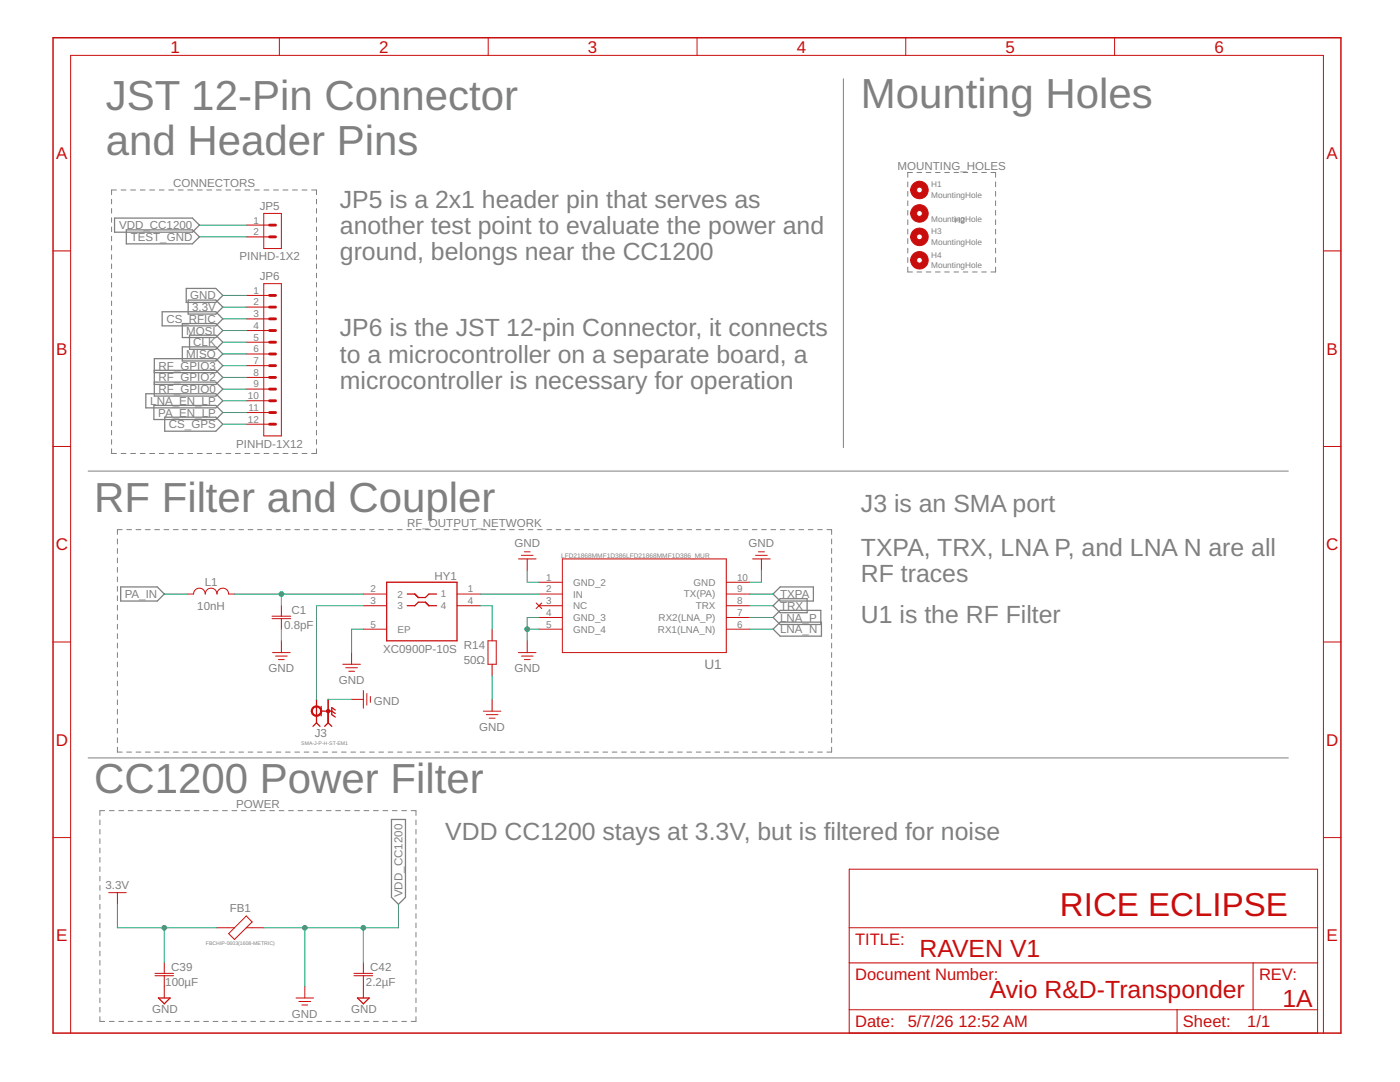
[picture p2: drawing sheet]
<svg xmlns="http://www.w3.org/2000/svg" width="279mm" height="216mm" viewBox="0 0 279 216" stroke-linecap="round" stroke-linejoin="round" font-family="sans-serif">
<g fill="none" stroke="#808080" stroke-width=".2">
<path d="M168.3 15.7v73.6M22.3 39.8v.9M23.2 37.9h-.9v.9M24.2 37.9h.9M26.1 37.9h1M28 37.9h1M29.9 37.9h1M31.8 37.9h.9M33.7 37.9h.9M35.6 37.9h1M37.5 37.9h1M39.4 37.9h1"/>
<path d="M41.3 37.9h.9M43.2 37.9h1M45.1 37.9h1M47 37.9h1M48.9 37.9h1M50.8 37.9h1M52.7 37.9h1M54.6 37.9h1M56.5 37.9h1M58.4 37.9h1M60.3 37.9h1M62.2 37.9h1v.9"/>
<path d="M63.2 39.8v.9M181.2 36.3v1M181.2 38.2v1M182.1 34.4h-.9v1M183 34.4h.9M184.8 34.4h1M186.7 34.4h.9M188.5 34.4h1M190.4 34.4h.9M192.2 34.4h.9M194.1 34.4h.9M195.9 34.4h.9"/>
<path d="M197.8 34.4h.9v1M198.7 36.3v1M198.7 38.2v1M22.3 41.6v.9M22.3 43.5v.9M22.3 45.3v.9M22.3 47.1v1M22.3 49v.9M22.3 50.8v1M22.3 52.7v.9M22.3 54.5v.9M22.3 56.4v.9"/>
<path d="M22.3 58.2v.9M63.2 41.6v.9M63.2 43.5v.9M63.2 45.3v.9M63.2 47.1v1M63.2 49v.9M63.2 50.8v1M63.2 52.7v.9M63.2 54.5v.9M63.2 56.4v.9M63.2 58.2v.9M181.2 40.1v.9"/>
<path d="M181.2 42v.9M181.2 43.9v.9M181.2 45.7v1M181.2 47.6v1M181.2 49.5v1M181.2 51.4v1M181.2 53.3v1h.9M183 54.3h.9M184.8 54.3h1M186.7 54.3h.9M188.5 54.3h1M190.4 54.3h.9"/>
<path d="M192.2 54.3h.9M194.1 54.3h.9M195.9 54.3h.9M198.7 40.1v.9M198.7 42v.9M198.7 43.9v.9M198.7 45.7v1M198.7 47.6v1M198.7 49.5v1M198.7 51.4v1M198.7 53.3v1h-.9M22.3 60v1"/>
<path d="M22.3 61.9v.9M22.3 63.7v1M22.3 65.6v.9M22.3 67.4v.9M22.3 69.3v.9M22.3 71.1v1M22.3 73v.9M22.3 74.8v.9M22.3 76.6v1M22.3 78.5v.9M63.2 60v1M63.2 61.9v.9"/>
<path d="M63.2 63.7v1M63.2 65.6v.9M63.2 67.4v.9M63.2 69.3v.9M63.2 71.1v1M63.2 73v.9M63.2 74.8v.9M63.2 76.6v1M63.2 78.5v.9M17.6 94h239.5M22.3 80.3v1M22.3 82.2v.9"/>
<path d="M22.3 84v1M22.3 85.9v.9M22.3 87.7v.9M22.3 89.6v.9h.9M24.2 90.5h.9M26.1 90.5h1M28 90.5h1M29.9 90.5h1M31.8 90.5h.9M33.7 90.5h.9M35.6 90.5h1M37.5 90.5h1"/>
<path d="M39.4 90.5h1M41.3 90.5h.9M43.2 90.5h1M45.1 90.5h1M47 90.5h1M48.9 90.5h1M50.8 90.5h1M52.7 90.5h1M54.6 90.5h1M56.5 90.5h1M58.4 90.5h1M60.3 90.5h1"/>
<path d="M63.2 80.3v1M63.2 82.2v.9M63.2 84v1M63.2 85.9v.9M63.2 87.7v.9M63.2 89.6v.9h-1M23.4 107.6v.9M23.4 109.5v.9M23.4 111.3v1M23.4 113.2v1M23.4 115.1v1M23.4 117v1"/>
<path d="M23.4 118.9v1M24.4 105.7h-1v.9M25.3 105.7h.9M27.2 105.7h.9M29 105.7h1M30.9 105.7h.9M32.7 105.7h1M34.6 105.7h1M36.5 105.7h.9M38.3 105.7h1M40.2 105.7h.9M42.1 105.7h.9"/>
<path d="M43.9 105.7h1M45.8 105.7h.9M47.7 105.7h.9M49.5 105.7h1M51.4 105.7h.9M53.3 105.7h.9M55.1 105.7h.9M57 105.7h.9M58.8 105.7h1M60.7 105.7h.9M62.6 105.7h.9M64.4 105.7h1"/>
<path d="M66.3 105.7h.9M68.2 105.7h.9M70 105.7h1M71.9 105.7h.9M73.7 105.7h1M75.6 105.7h.9M77.5 105.7h.9M79.3 105.7h1M81.2 105.7h.9M83.1 105.7h.9M84.9 105.7h1M86.8 105.7h.9"/>
<path d="M88.6 105.7h1M90.5 105.7h1M92.4 105.7h.9M94.2 105.7h1M96.1 105.7h.9M98 105.7h.9M99.8 105.7h1M101.7 105.7h.9M103.5 105.7h1M105.4 105.7h1M107.3 105.7h.9M109.1 105.7h1"/>
<path d="M111 105.7h1M112.9 105.7h.9M114.7 105.7h1M116.6 105.7h.9M118.4 105.7h1M120.3 105.7h1M122.2 105.7h.9M124 105.7h1M125.9 105.7h1M127.8 105.7h.9M129.6 105.7h1M131.5 105.7h.9"/>
<path d="M133.3 105.7h1M135.2 105.7h1M137.1 105.7h.9M139 105.7h.9M140.8 105.7h1M142.7 105.7h.9M144.5 105.7h1M146.4 105.7h.9M148.3 105.7h.9M150.1 105.7h1M152 105.7h.9M153.9 105.7h.9"/>
<path d="M155.7 105.7h1M157.6 105.7h.9M159.4 105.7h1M161.3 105.7h.9M163.2 105.7h.9M165 105.7h1v.9M166 107.6v.9M166 109.5v.9M166 111.3v1M166 113.2v1M166 115.1v1M166 117v1"/>
<path d="M166 118.9v1M23.4 120.8v1M23.4 122.7v.9M23.4 124.6v.9M23.4 126.4v1M23.4 128.3v1M23.4 130.2v1M23.4 132.1v1M23.4 134v1M23.4 135.9v1M23.4 137.8v.9M23.4 139.7v.9"/>
<path d="M166 120.8v1M166 122.7v.9M166 124.6v.9M166 126.4v1M166 128.3v1M166 130.2v1M166 132.1v1M166 134v1M166 135.9v1M166 137.8v.9M166 139.7v.9M17.6 151.2h239.5"/>
<path d="M23.4 141.5v1M23.4 143.4v1M23.4 145.3v1M23.4 147.2v1M23.4 149.1v1h1M25.3 150.1h.9M27.2 150.1h.9M29 150.1h1M30.9 150.1h.9M32.7 150.1h1M34.6 150.1h1M36.5 150.1h.9"/>
<path d="M38.3 150.1h1M40.2 150.1h.9M42.1 150.1h.9M43.9 150.1h1M45.8 150.1h.9M47.7 150.1h.9M49.5 150.1h1M51.4 150.1h.9M53.3 150.1h.9M55.1 150.1h.9M57 150.1h.9M58.8 150.1h1"/>
<path d="M60.7 150.1h.9M62.6 150.1h.9M64.4 150.1h1M66.3 150.1h.9M68.2 150.1h.9M70 150.1h1M71.9 150.1h.9M73.7 150.1h1M75.6 150.1h.9M77.5 150.1h.9M79.3 150.1h1M81.2 150.1h.9"/>
<path d="M83.1 150.1h.9M84.9 150.1h1M86.8 150.1h.9M88.6 150.1h1M90.5 150.1h1M92.4 150.1h.9M94.2 150.1h1M96.1 150.1h.9M98 150.1h.9M99.8 150.1h1M101.7 150.1h.9M103.5 150.1h1"/>
<path d="M105.4 150.1h1M107.3 150.1h.9M109.1 150.1h1M111 150.1h1M112.9 150.1h.9M114.7 150.1h1M116.6 150.1h.9M118.4 150.1h1M120.3 150.1h1M122.2 150.1h.9M124 150.1h1M125.9 150.1h1"/>
<path d="M127.8 150.1h.9M129.6 150.1h1M131.5 150.1h.9M133.3 150.1h1M135.2 150.1h1M137.1 150.1h.9M139 150.1h.9M140.8 150.1h1M142.7 150.1h.9M144.5 150.1h1M146.4 150.1h.9M148.3 150.1h.9"/>
<path d="M150.1 150.1h1M152 150.1h.9M153.9 150.1h.9M155.7 150.1h1M157.6 150.1h.9M159.4 150.1h1M161.3 150.1h.9M163.2 150.1h.9M166 141.5v1M166 143.4v1M166 145.3v1M166 147.2v1"/>
<path d="M166 149.1v1h-1M19.9 163.6v1M19.9 165.5v.9M19.9 167.4v.9M19.9 169.2v1M19.9 171.1v.9M19.9 173v.9M19.9 174.8v1M19.9 176.7v1M19.9 178.6v.9M20.9 161.8h-1v.9M21.8 161.8h1"/>
<path d="M23.7 161.8h1M25.6 161.8h.9M27.5 161.8h.9M29.3 161.8h1M31.2 161.8h1M33.1 161.8h1M35 161.8h1M36.9 161.8h.9M38.8 161.8h.9M40.6 161.8h1M42.5 161.8h1M44.4 161.8h1"/>
<path d="M46.3 161.8h.9M48.2 161.8h.9M50.1 161.8h.9M51.9 161.8h1M53.8 161.8h1M55.7 161.8h1M57.6 161.8h.9M59.5 161.8h.9M61.4 161.8h.9M63.2 161.8h1M65.1 161.8h1M67 161.8h1"/>
<path d="M68.9 161.8h.9M70.8 161.8h.9M72.6 161.8h1M74.5 161.8h1M76.4 161.8h1M78.3 161.8h.9M80.2 161.8h.9M82.1 161.8h.9v.9M83 163.6v1M83 165.5v.9M83 167.4v.9M83 169.2v1"/>
<path d="M83 171.1v.9M83 173v.9M83 174.8v1M83 176.7v1M83 178.6v.9M19.9 180.4v1M19.9 182.3v1M19.9 184.2v.9M19.9 186.1v.9M19.9 187.9v1M19.9 189.8v.9M19.9 191.6v1"/>
<path d="M19.9 193.5v1M19.9 195.4v.9M19.9 197.3v.9M19.9 199.1v1M83 180.4v1M83 182.3v1M83 184.2v.9M83 186.1v.9M83 187.9v1M83 189.8v.9M83 191.6v1M83 193.5v1"/>
<path d="M83 195.4v.9M83 197.3v.9M83 199.1v1M19.9 201v1M19.9 202.9v.9h1M21.8 203.8h1M23.7 203.8h1M25.6 203.8h.9M27.5 203.8h.9M29.3 203.8h1M31.2 203.8h1M33.1 203.8h1"/>
<path d="M35 203.8h1M36.9 203.8h.9M38.8 203.8h.9M40.6 203.8h1M42.5 203.8h1M44.4 203.8h1M46.3 203.8h.9M48.2 203.8h.9M50.1 203.8h.9M51.9 203.8h1M53.8 203.8h1M55.7 203.8h1"/>
<path d="M57.6 203.8h.9M59.5 203.8h.9M61.4 203.8h.9M63.2 203.8h1M65.1 203.8h1M67 203.8h1M68.9 203.8h.9M70.8 203.8h.9M72.6 203.8h1M74.5 203.8h1M76.4 203.8h1M78.3 203.8h.9"/>
<path d="M80.2 203.8h.9M83 201v1M83 202.9v.9h-.9"/>
</g>
<g fill="none" stroke="#808080" stroke-width=".25">
<path d="M22.9 43.5h15.5l1.4 1.4-1.4 1.4h-15.5zM25.2 45.9h13.2l1.4 1.4-1.4 1.4h-13.2zM37.2 57.6h5.9l1.4 1.3-1.4 1.4h-5.9zM37.5 59.9h5.6l1.4 1.4-1.4 1.4h-5.6zM29.1 78.6h14l1.4 1.4-1.4 1.4h-14zM30.8 74.4h12.3l1.4-1.4-1.4-1.4h-12.3v7.4h12.3l1.4-1.4-1.4-1.4h-12.3M30.8 73.9h12.3l1.4 1.4-1.4 1.4h-12.3M32.4 62.2h10.7l1.4 1.4-1.4 1.4h-10.7zM36.4 64.6h6.7l1.4 1.4-1.4 1.4h-6.7zM36.4 69.2h6.7l1.4 1.4-1.4 1.4h-6.7zM37.8 66.9h5.3l1.4 1.4-1.4 1.4h-5.3zM30.7 80.9h12.4l1.4 1.4-1.4 1.4h-12.4z"/>
<path d="M32.9 83.2h10.2l1.4 1.4-1.4 1.4h-10.2zM24.1 117.1h7.3l1.4 1.4-1.4 1.4h-7.3zM154.3 118.5l1.4-1.4h6.6v2.8h-6.6zM154.3 120.9l1.4-1.4h5.4v2.8h-5.4zM154.3 123.2l1.4-1.4h8.1v2.8h-8.1zM154.3 125.5l1.4-1.4h8.2v2.8h-8.2zM78.1 163.5h2.8v15.5l-1.4 1.4-1.4-1.4z"/>
</g>
<g fill="none" stroke="#c90d0c" stroke-width=".2">
<path d="M55.8 7.5v3.5M97.4 7.5v3.5M139.1 7.5v3.5M180.8 7.5v3.5M222.4 7.5v3.5M10.6 50.1h3.5M49.1 44.9h4.7M49.1 47.3h4.7M49.1 58.9h4.7M52.6 42.6h3.6v7h-3.6zM52.6 56.6h3.6v30.4h-3.6zM264.1 50.1h3.5"/>
<path d="M49.1 61.3h4.7M49.1 63.6h4.7M49.1 66h4.7M49.1 68.3h4.7M49.1 70.6h4.7M49.1 73h4.7M49.1 75.3h4.7M49.1 77.6h4.7M49.1 80h4.7M10.6 89.1h3.5M49.1 82.3h4.7M49.1 84.6h4.7"/>
<path d="M264.1 89.1h3.5M37.5 118.5h1.1a1.16 1.16 0 0 1 1.2-1.1 1.16 1.16 0 0 1 1.2 1.1 1.17 1.17 0 0 1 1.1-1.1 1.17 1.17 0 0 1 1.2 1.1 1.16 1.16 0 0 1 1.2-1.1 1.16 1.16 0 0 1 1.1 1.1h1.2M72.5 118.5h4.7M91.2 118.5h4.7M103.5 111.5h3.5M104.1 110.8h2.3M104.6 110.1h1.2M105.2 111.5v2.4M107.6 116.2h4.6M107.6 118.5h4.6M112.2 111.5h32.7v18.7h-32.7zM144.9 116.2h4.7"/>
<path d="M144.9 118.5h4.7M150.2 111.5h3.5M150.8 110.8h2.3M151.4 110.1h1.1M152 111.5v2.4M10.6 128.1h3.5M54.3 123.4h3.7M54.3 123h3.7M54.4 130.2h3.5M55 130.9h2.3M55.6 131.6h1.1M56.2 120.9v2.1"/>
<path d="M56.2 123.4v2.1M56.2 127.9v2.3M63.2 139.6v4.6M65.5 139.6v4.6M68.4 132.5h3.5M69 133.2h2.3M69.6 133.9h1.2M70.2 130.2v2.3M70.2 139.6h2.3M72.5 137.8v3.5M72.5 120.9h4.7M72.5 125.5h4.7"/>
<path d="M73.2 138.4v2.3M73.9 139v1.1M91.2 120.9h4.7M97.4 127.9h1.6v4.6h-1.6zM98.2 125.5v2.4M98.2 132.5v2.4M98.2 139.6v2.3M103.5 130.2h3.5M104.1 130.9h2.3M104.6 131.6h1.2M105.2 127.9v2.3M107 120.3l1.1 1.1"/>
<path d="M107.6 120.9h4.6M107.6 123.2h4.6M107.6 125.5h4.6M108.1 120.3l-1.1 1.1M144.9 120.9h4.7M144.9 123.2h4.7M144.9 125.5h4.7M264.1 128.1h3.5M96.5 141.9h3.5M97 142.6h2.4M97.6 143.3h1.2M10.6 167.1h3.5"/>
<path d="M21.7 178.1h3.5M23.4 178.1v2.3M169.5 173.4h93.5v32.7h-93.5zM264.1 167.1h3.5M30.9 194.7h3.7M30.9 194.2h3.7M32.8 192.1v2.1M32.8 194.7v4.4M43.3 185.1h3.5M45.6 186.3l3.5-3.5 1.2 1.2-3.5 3.5zM49.1 185.1h3.5M59.1 199.1h3.5"/>
<path d="M59.6 199.8h2.4M60.8 196.8v2.3M70.6 194.7h3.8M70.6 194.2h3.8M72.5 192.1v2.1M72.5 194.7v4.4M169.5 185.1h93.5M169.5 192.1h93.5M250.1 192.1v9.4M14.1 206.1v-195.1h250v195.1M60.2 200.5h1.2M169.5 201.5h93.5"/>
<path d="M234.9 201.5v4.6"/>
</g>
<g fill="none" stroke="#c90d0c" stroke-width=".25">
<path d="M77.2 116.2h14v11.7h-14zM81.3 118.5h1.5l.7 .7h1.4l.7-.7h1.5M63.2 139.6v4.6M65.5 139.6v4.6M81.3 120.9h1.5l.7-.7h1.4l.7 .7h1.5M63.2 144.2l-.7 .7M63.2 144.2l.7 .7M64.1 140.9v1.9M64.1 141.9h2.1l.7 .5M65.5 144.2l-.7 .7M65.5 144.2l.7 .7M66.9 141.7l-.7-.5v1.4l.7 .5"/>
<path d="M31.6 199.1h2.4l-1.2 1.2zM71.3 199.1h2.4l-1.2 1.2z"/>
</g>
<g fill="none" stroke="#c90d0c" stroke-width=".57">
<path d="M53.8 44.9h1.2M53.8 47.3h1.2M53.8 58.9h1.2M53.8 61.3h1.2M53.8 63.6h1.2M53.8 66h1.2M53.8 68.3h1.2M53.8 70.6h1.2M53.8 73h1.2M53.8 75.3h1.2M53.8 77.6h1.2M53.8 80h1.2"/>
<path d="M53.8 82.3h1.2M53.8 84.6h1.2"/>
</g>
<g fill="#c90d0c" stroke="#c90d0c" stroke-width=".2">
<path d="M182.3 36.7a1.75 1.75 0 0 1 2.7 .4 1.75 1.75 0 0 1-1.1 2.5 1.75 1.75 0 0 1-2.2-1.7h1.2a.58 .58 0 0 1 .8-.5 .58 .58 0 0 1 .2 .9 .58 .58 0 0 1-1-.2v-.2h-1.2l.1-.4z" fill-rule="evenodd"/>
<path d="M182.3 41.3a1.75 1.75 0 0 1 2.7 .4 1.75 1.75 0 0 1-1.1 2.6 1.75 1.75 0 0 1-2.2-1.7h1.2a.58 .58 0 0 1 .8-.5 .58 .58 0 0 1 .2 .9 .58 .58 0 0 1-1-.3v-.1h-1.2l.1-.5z" fill-rule="evenodd"/>
<path d="M182.3 46a1.75 1.75 0 0 1 2.7 .4 1.75 1.75 0 0 1-1.1 2.6 1.75 1.75 0 0 1-2.2-1.7h1.2a.58 .58 0 0 1 .8-.6 .58 .58 0 0 1 .2 1 .58 .58 0 0 1-1-.3v-.1h-1.2l.1-.5z" fill-rule="evenodd"/>
<path d="M182.3 50.7a1.75 1.75 0 0 1 2.7 .4 1.75 1.75 0 0 1-1.1 2.5 1.75 1.75 0 0 1-2.2-1.7h1.2a.58 .58 0 0 1 .8-.5 .58 .58 0 0 1 .2 1 .58 .58 0 0 1-1-.3v-.2h-1.2l.1-.4z" fill-rule="evenodd"/>
<path d="M62.5 141.1a1.05 1.05 0 0 1 1.6 .4 1.05 1.05 0 0 1-.7 1.4 1.05 1.05 0 0 1-1.3-1h.2a.82 .82 0 0 1 1.2-.8 .82 .82 0 0 1 .2 1.4 .82 .82 0 0 1-1.3-.4l-.1-.2h-.2z" fill-rule="evenodd"/>
<path d="M65.2 141.7l.4-.2a.35 .35 0 0 1 .2 .4 .35 .35 0 0 1-.3 .3 .35 .35 0 0 1-.3-.3l.3-.1 .1 .1h-.4z" fill-rule="evenodd"/>
</g>
<path d="M10.6 7.5h257v198.6h-257z" fill="none" stroke="#c90d0c" stroke-width=".3"/>
<g fill="none" stroke="#0dab76" stroke-width=".2">
<path d="M39.8 44.9h9.3M39.8 47.3h9.3M44.5 58.9h4.6M44.5 77.6h4.6M44.5 75.3h4.6M44.5 68.3h4.6M44.5 66h4.6M44.5 63.6h4.6M44.5 80h4.6M44.5 73h4.6M44.5 70.6h4.6M44.5 61.3h4.6"/>
<path d="M44.5 82.3h4.6M44.5 84.6h4.6M32.8 118.5h4.7M46.8 118.5h25.7M56.2 118.5v2.4M95.9 118.5h11.7M105.2 113.9v2.3h2.4M149.6 118.5h4.7M152 113.9v2.3h-2.4M56.2 125.5v2.4M65.5 139.6h4.7M72.5 125.5h-2.3v4.7"/>
<path d="M72.5 120.9h-9.3v18.7M95.9 120.9h2.3v4.6M98.2 134.9v4.7M105.2 125.5h2.4M107.6 123.2h-2.4v4.7M149.6 123.2h4.7M149.6 125.5h4.7M149.6 120.9h4.7M23.4 180.4v4.7h19.9M32.8 185.1v7M60.8 185.1v11.7M72.5 185.1v7"/>
<path d="M79.5 180.4v4.7h-26.9"/>
</g>
<g fill="#0dab76" stroke="#0dab76" stroke-width=".2">
<circle cx="105.2" cy="125.5" r=".47"/>
<circle cx="60.8" cy="185.1" r=".47"/>
<circle cx="72.5" cy="185.1" r=".47"/>
<circle cx="56.2" cy="118.5" r=".47"/>
<circle cx="32.8" cy="185.1" r=".47"/>
</g>
<g font-size="8.4" fill="#808080">
<text x="21.1" y="22">JST 12-Pin Connector</text>
<text x="171.8" y="21.6">Mounting Holes</text>
<text x="21.1" y="30.9">and Header Pins</text>
<text x="18.8" y="102.2">RF Filter and Coupler</text>
<text x="18.8" y="158.2">CC1200 Power Filter</text>
</g>
<text font-size="6.6" fill="#c90d0c" x="211.5" y="182.8">RICE ECLIPSE</text>
<g font-size="5" fill="#808080">
<text x="67.8" y="41.4">JP5 is a 2x1 header pin that serves as</text>
<text x="67.8" y="46.7">another test point to evaluate the power and</text>
<text x="67.8" y="51.9">ground, belongs near the CC1200</text>
<text x="67.8" y="67.1">JP6 is the JST 12-pin Connector, it connects</text>
<text x="67.8" y="72.4">to a microcontroller on a separate board, a</text>
<text x="67.8" y="77.6">microcontroller is necessary for operation</text>
<text x="171.8" y="102.2">J3 is an SMA port</text>
<text x="171.8" y="110.9">TXPA, TRX, LNA P, and LNA N are all</text>
<text x="171.8" y="116.2">RF traces</text>
<text x="171.8" y="124.4">U1 is the RF Filter</text>
<text x="88.9" y="167.6">VDD CC1200 stays at 3.3V, but is filtered for noise</text>
</g>
<g font-size="5" fill="#c90d0c">
<text x="183.5" y="191">RAVEN V1</text>
<text x="197.5" y="199.1">Avio R&amp;D-Transponder</text>
<text x="255.9" y="200.9">1A</text>
</g>
<g font-size="3.4" fill="#c90d0c">
<text x="34" y="10.5">1</text>
<text x="75.7" y="10.5">2</text>
<text x="117.3" y="10.5">3</text>
<text x="159" y="10.5">4</text>
<text x="200.7" y="10.5">5</text>
<text x="242.3" y="10.5">6</text>
<text x="11.2" y="31.7">A</text>
<text x="264.7" y="31.7">A</text>
<text x="11.2" y="70.8">B</text>
<text x="264.7" y="70.8">B</text>
<text x="11.1" y="109.8">C</text>
<text x="264.6" y="109.8">C</text>
<text x="11.1" y="148.8">D</text>
<text x="264.6" y="148.8">D</text>
<text x="11.2" y="187.8">E</text>
<text x="264.7" y="187.8">E</text>
</g>
<g font-size="3.3" fill="#c90d0c">
<text x="170.6" y="188.6">TITLE:</text>
<text x="170.6" y="195.6">Document Number:</text>
<text x="251.3" y="195.6">REV:</text>
<text x="170.6" y="205">Date:</text>
<text x="181.2" y="205">5/7/26</text>
<text x="191.3" y="205">12:52 AM</text>
<text x="236.1" y="205">Sheet:</text>
<text x="248.9" y="205">1/1</text>
</g>
<text font-size="2.7" fill="#808080" x="140.6" y="133.5">U1</text>
<g font-size="2.3" fill="#808080">
<text x="179.1" y="33.8">MOUNTING_HOLES</text>
<text x="34.5" y="37.3">CONNECTORS</text>
<text x="51.8" y="41.9">JP5</text>
<text x="23.8" y="45.7">VDD_CC1200</text>
<text x="26.1" y="48.1">TEST_GND</text>
<text x="47.8" y="51.9">PINHD-1X2</text>
<text x="37.9" y="59.8">GND</text>
<text x="51.8" y="55.9">JP6</text>
<text x="33.2" y="64.4">CS_RFIC</text>
<text x="38.3" y="62.1">3.3V</text>
<text x="37.2" y="66.8">MOSI</text>
<text x="37.2" y="71.4">MISO</text>
<text x="38.6" y="69.1">CLK</text>
<text x="31.7" y="76.1">RF_GPIO2</text>
<text x="31.7" y="73.8">RF_GPIO3</text>
<text x="30" y="80.8">LNA_EN_LP</text>
<text x="31.6" y="83.1">PA_EN_LP</text>
<text x="31.7" y="78.4">RF_GPIO0</text>
<text x="33.7" y="85.5">CS_GPS</text>
<text x="47.1" y="89.3">PINHD-1X12</text>
<text x="81.2" y="105.1">RF_OUTPUT_NETWORK</text>
<text x="102.7" y="109.2">GND</text>
<text x="149.4" y="109.2">GND</text>
<text x="24.9" y="119.3">PA_IN</text>
<text x="40.9" y="117">L1</text>
<text x="86.7" y="115.7">HY1</text>
<text x="155.7" y="119.3">TXPA</text>
<text x="39.4" y="121.7">10nH</text>
<text x="56.7" y="125.5">0.8pF</text>
<text x="58.2" y="122.5">C1</text>
<text x="155.7" y="121.7">TRX</text>
<text x="155.7" y="124">LNA_P</text>
<text x="76.5" y="130.2">XC0900P-10S</text>
<text x="92.6" y="129.5">R14</text>
<text x="155.7" y="126.4">LNA_N</text>
<text x="53.6" y="134.2">GND</text>
<text x="67.6" y="136.5">GND</text>
<text x="92.5" y="132.5">50Ω</text>
<text x="102.7" y="134.2">GND</text>
<text x="74.6" y="140.7">GND</text>
<text x="62.8" y="147">J3</text>
<text x="95.7" y="145.9">GND</text>
<text x="47.1" y="161.2">POWER</text>
<text x="21.1" y="177.4">3.3V</text>
<text x="80.3" y="179" transform="rotate(-90 80.3 179)">VDD_CC1200</text>
<text x="45.9" y="182.1">FB1</text>
<text x="33" y="196.8">100µF</text>
<text x="34.2" y="193.8">C39</text>
<text x="73" y="196.8">2.2µF</text>
<text x="73.9" y="193.8">C42</text>
<text x="30.3" y="202.1">GND</text>
<text x="58.3" y="203.1">GND</text>
<text x="70.1" y="202.1">GND</text>
</g>
<g font-size="2" fill="#808080">
<text x="50.6" y="44.6">1</text>
<text x="50.6" y="46.9">2</text>
<text x="50.6" y="58.6">1</text>
<text x="50.6" y="61">2</text>
<text x="50.6" y="63.3">3</text>
<text x="50.6" y="65.6">4</text>
<text x="50.6" y="68">5</text>
<text x="50.6" y="70.3">6</text>
<text x="50.6" y="72.6">7</text>
<text x="50.6" y="75">8</text>
<text x="50.6" y="77.3">9</text>
<text x="49.5" y="79.6">10</text>
<text x="49.6" y="82">11</text>
<text x="49.5" y="84.3">12</text>
<text x="73.9" y="118.2">2</text>
<text x="79.3" y="119.2">2</text>
<text x="88" y="119.2">1</text>
<text x="93.4" y="118.2">1</text>
<text x="109" y="115.9">1</text>
<text x="109" y="118.2">2</text>
<text x="114.4" y="116.9">GND_2</text>
<text x="114.4" y="119.2">IN</text>
<text x="136.5" y="119.2">TX(PA)</text>
<text x="138.4" y="116.9">GND</text>
<text x="147.1" y="118.2">9</text>
<text x="147.1" y="115.9">10</text>
<text x="73.9" y="120.5">3</text>
<text x="73.9" y="125.2">5</text>
<text x="79.3" y="121.6">3</text>
<text x="88" y="121.6">4</text>
<text x="93.4" y="120.5">4</text>
<text x="109" y="120.5">3</text>
<text x="109" y="122.9">4</text>
<text x="109" y="125.2">5</text>
<text x="114.4" y="121.6">NC</text>
<text x="114.4" y="123.9">GND_3</text>
<text x="131.4" y="123.9">RX2(LNA_P)</text>
<text x="138.9" y="121.6">TRX</text>
<text x="147.1" y="125.2">6</text>
<text x="147.1" y="122.9">7</text>
<text x="147.1" y="120.5">8</text>
<text x="79.3" y="126.2">EP</text>
<text x="114.4" y="126.2">GND_4</text>
<text x="131.3" y="126.2">RX1(LNA_N)</text>
</g>
<g font-size="1.7" fill="#808080">
<text x="185.8" y="39.5">MountingHole</text>
<text x="185.8" y="37.4">H1</text>
<text x="185.8" y="44.2">MountiH2</text>
<text x="185.8" y="46.8">H3</text>
<text x="190.8" y="44.2">ngHole</text>
<text x="185.8" y="48.9">MountingHole</text>
<text x="185.8" y="53.6">MountingHole</text>
<text x="185.8" y="51.4">H4</text>
</g>
<text font-size="1.3" fill="#808080" x="112" y="111.3">LFD21868MMF1D386LFD21868MMF1D386_MUR</text>
<g font-size="1" fill="#808080">
<text x="60.1" y="148.7">SMA-J-P-H-ST-EM1</text>
<text x="41.1" y="188.6">FBCHIP-0603(1608-METRIC)</text>
</g>
</svg>
